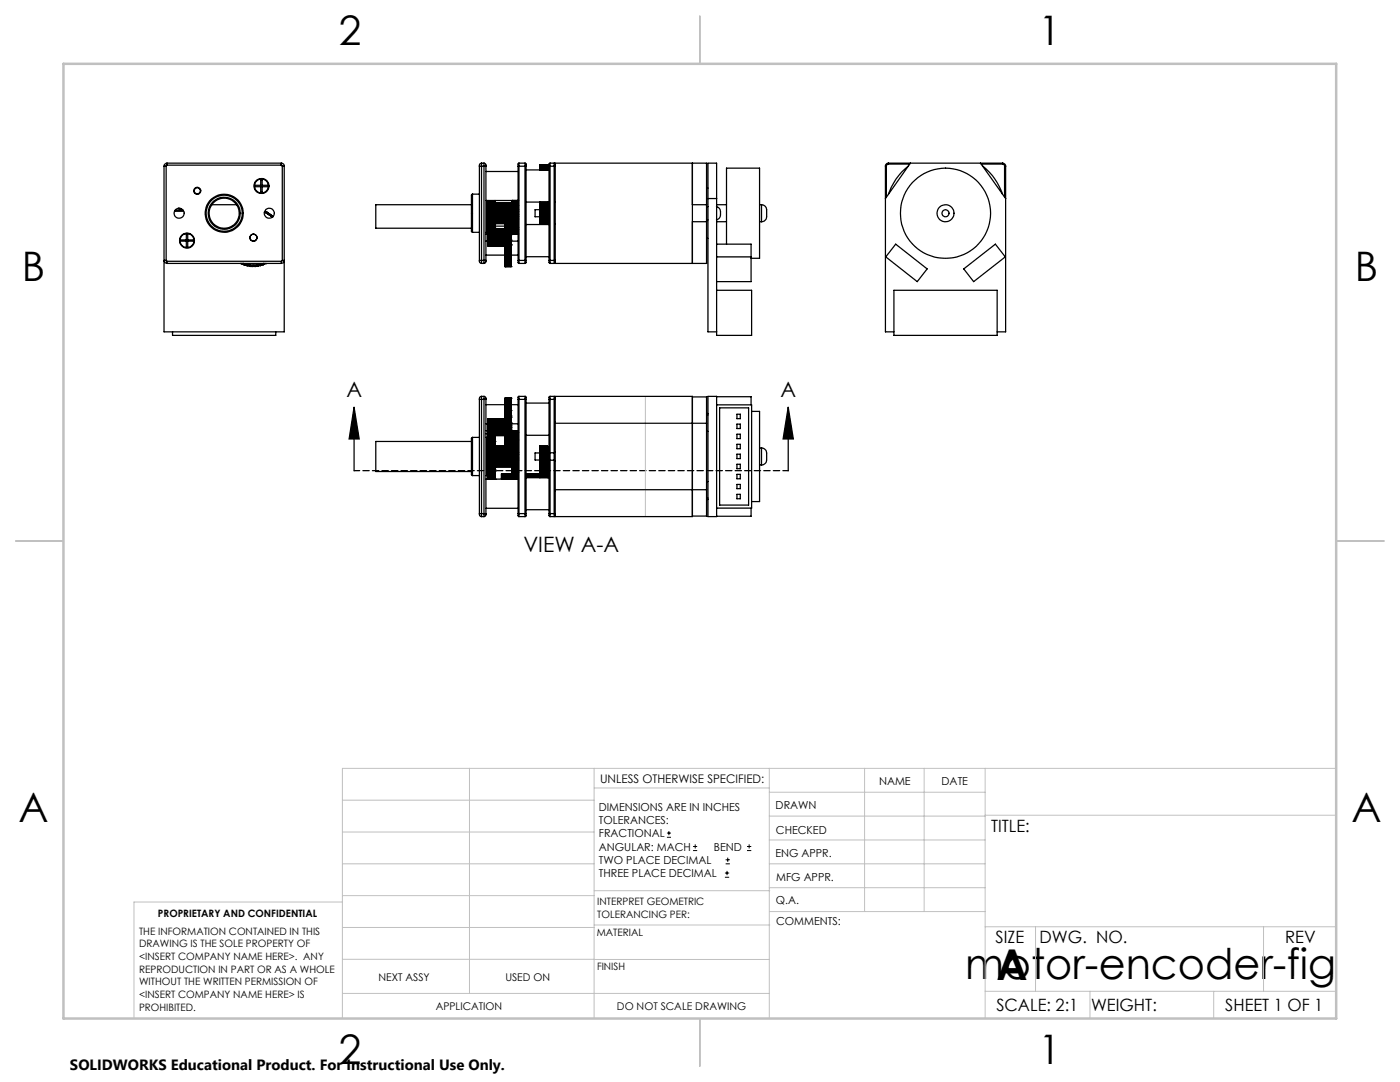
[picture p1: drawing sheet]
<svg xmlns="http://www.w3.org/2000/svg" width="279mm" height="216mm" viewBox="0 0 279 216" stroke-linecap="round" stroke-linejoin="round" font-family="sans-serif">
<g fill="none" stroke="#000" stroke-width=".2">
<path d="M133.1 167.1h.8M133.1 166.2h.8M133.5 165.8v.9M138.3 169.7h.8M138.3 168.9h.8M138.7 168.5v.8M144.7 175h.8M144.7 174.2h.8M144.8 172.4h.9M144.8 171.6h.9M145.1 173.8v.8M145.2 171.1v.9"/>
<path d="M149.1 169.7h.8M149.1 168.9h.8M149.5 168.5v.8"/>
</g>
<g fill="none" stroke="#000" stroke-width=".25">
<path d="M32.7 33.2h.5M32.7 33.2v33h24v-33M33.2 33.2v18.8M33.3 32.9l-.1 .3M33.3 32.6a.6 .6 0 0 0-.6 .6M33.3 32.6v.3M33.3 32.9h22.8M33.3 32.6h22.8M50.9 37h1.1v-1.1h.3v1.1h1.2v.3h-1.2v1h-.3v-1h-1.1zM56.1 32.9l.2 .3M56.1 32.6v.3M56.1 32.6a.55 .55 0 0 1 .6 .6"/>
<path d="M56.3 33.2h.4M56.3 33.2v18.8M94.3 38.7l-.2 .2v7.3l.2 .2M94.3 38.7v7.7M94.3 38.7h1.4M95.7 33.2h.4M95.7 33.2v18.8M96.1 32.6v.6M96.1 32.6l-.4 .1v.5M96.1 32.6h.5M96.1 33.2h.5M96.1 33.2v18.8"/>
<path d="M96.6 33.2h.4M96.6 32.6l.3 .1 .1 .5M96.6 32.6v.6M96.6 33.2v18.8M97 34.2h6.4M97 33.2v18.8M103.4 33.2h.2M103.4 33.2v18.8M103.6 32.6v.6M103.6 32.6l-.2 .1v.5M103.6 32.6h1.2M103.6 33.2h1.2"/>
<path d="M103.6 33.2v18.8M104.8 33.2h.2M104.8 32.6l.2 .1v.5M104.8 32.6v.6M104.8 33.2v18.8M105 33.9h4.6M105 33.2v18.8M107.7 33.9h.1M107.7 32.9h.1M107.7 32.9h1.6M107.7 33.5h1.6M107.7 32.9v1"/>
<path d="M107.7 33.7h1.6M107.7 33.4h1.6M107.7 33.2h1.6M107.7 33.1h1.6M107.7 33h1.6M109.3 33.9h.1M109.3 32.9h.1M109.3 32.9v1M109.6 33.2h.2M109.6 33.2v18.8M109.8 32.6v.6M109.8 32.6h-.2v.6"/>
<path d="M109.8 32.6h.8M109.8 33.2v18.8M109.8 33.2h.8M110.6 33.2h.2M110.6 32.6v.6M110.6 32.6l.2 .1M110.6 33.2v18.8M110.8 33.2v18.8M110.8 32.7v.5M110.8 32.7v-.1h30.2v8.3M141 37.5h.3M141.3 39.6h1.7"/>
<path d="M176.7 33.2h.2M176.7 33.2v33h1.7M176.9 33.2v6.1M177.3 32.7l-.2 .1-.2 .4M177.3 32.6v.1M177.3 32.6a.6 .6 0 0 0-.6 .6M177.3 32.6h22.8M177.3 32.7h4.2M181.3 33.1a11.9 11.9 0 0 0-4 5.6M181.7 32.6l-5 7M195.7 32.6l5 7M195.8 32.7h4.3"/>
<path d="M196.1 33.1a12.2 12.2 0 0 1 4 5.6M200.1 32.7l.3 .2 .1 .3M200.1 32.6a.6 .6 0 0 1 .6 .6M200.1 32.6v.1M200.5 33.2h.2M200.5 33.2v6.1M200.7 33.2v33h-1.7M33.2 52l.1 .1M33.2 52h-.4a.4 .4 0 0 0 .1 .4 .4 .4 0 0 0 .4 .2M33.3 52.1v.5M33.3 52.6h22.8M33.3 52.1h22.8"/>
<path d="M34.8 42.2h1.9M35 41.9h1.5M35.6 41.6h.2M35.9 41.6l-.1 .3 .3-.2 .1 .1-.1 .1M36 47.9h1.2v-1.1h.3v1.1h1.1v.2h-1.1v1.1h-.3v-1.1h-1.2zM36.3 41.9h.1M42.3 40.9a3 3 0 0 0 2.4 4.6 3 3 0 0 0 2.5-4.6M42.3 40.9a2.98 2.98 0 0 1 4.9 0M42.3 40.9h4.9M48 52.6h.1M48.3 52.6v.1l.1-.1M48.6 52.6v.2l.1-.2 .2 .1v.3l.1-.3h.2v.3l.1-.2h.2v.3l.2-.3 .1 .4 .2-.3 .1 .3 .1-.3h.1l.1 .3 .1-.3h.1l.1 .3 .1-.3h.1l.1 .3v-.3h.2l.1 .3 .1-.3 .1-.1 .1 .3 .1-.3 .2 .3 .1-.4 .2 .3v-.3l.2-.1 .1 .3 .1-.3"/>
<path d="M52.7 52.6l.1 .1v-.1M52.8 42.3l.2-.1v.2l.1 .1 .2-.2v.3l.3-.1-.1 .3h.1l.2-.2v.3l.3-.1-.1 .3 .1 .1 .2-.2-.1 .3h.3M53 52.6h.1M56.1 52.1v.5M56.3 52l-.2 .1M56.3 52h.3a.42 .42 0 0 1 0 .4 .42 .42 0 0 1-.5 .2M94.1 40.9h-19.1v4.6h19.1M94.3 46.4h1.4M95.7 52v.4l.4 .2M95.7 52h.4M96.1 52v.6M96.1 52.6h.5"/>
<path d="M96.1 52h.5M96.6 52v.6M96.6 52h.4M97 52l-.1 .4-.3 .2M97 46.7h6.4M97 40h6.4M97 50.9h6.4M97.2 40v6.4h-.2M97.2 45.5h1.6M97.4 48.6h4.6v.2M97.4 47.4h.1M97.4 47.3v.1"/>
<path d="M97.4 47.6v.1M97.4 47v.1M97.4 47.9v.1M97.4 45.6v1.2M97.4 48.8h.1M97.4 42.3h.1M97.4 42.8h.1M97.4 43.2h.1M97.4 41.5h.1M97.4 42.7v.1M97.4 42.3v.2M97.4 41.9v.2"/>
<path d="M97.4 43v.2M97.4 41.5v.2M97.4 43.4v.2M97.4 41.2v.1M97.4 43.8v.1M97.4 45.7h.1M97.4 40.8v.2M97.4 44.1v.2M97.4 40.5v.1M97.4 44.5v.1M97.4 40.1v.2M97.4 44.9v.1"/>
<path d="M97.4 45.5h.1M97.4 45.2v.1M97.4 45.5v.1M97.4 46.8h3.4M97.4 47.9h3.4M97.4 42.2h1.4M97.4 44.3h1.4M97.4 41.9h4.8M97.4 46.4h3.4M97.4 43.9h1.4M97.4 47.4h4.6M97.4 47.7l4.6 .1"/>
<path d="M97.4 47.7v.2h4.6M97.4 48h4.6M97.4 48.3h4.6M97.4 48.4h4.6M97.4 48.2h4.6M97.4 47.4v.2h4.6M97.4 48.8h4.6M97.4 45.8h4.6M97.4 46h4.6M97.4 48v1.1h4.6M97.4 45.6h1.4M97.4 45.4h1.4"/>
<path d="M97.4 45.2h1.4M97.4 45h1.4M97.4 44.7h1.4M97.4 44.8h1.4M97.4 44.6h1.4M97.4 44.1h1.4M97.4 43.4h1.4M97.4 43.6h1.4M97.4 43.2h1.4M97.4 42.9h1.4M97.4 42.8h1.4M97.4 42.5h1.4"/>
<path d="M97.4 47.5h3.4M97.4 40v.1M97.4 40.3v.2M97.4 40.6v.2M97.4 41v.2M97.4 41.3v.2M97.4 41.7v.2M97.4 42.1v.2M97.4 42.5v.2M97.4 42.8v.2h1.4v-.2M97.4 43.2v.2M97.4 43.6v.2"/>
<path d="M97.4 43.9v.2M97.4 44.3v.2M97.4 44.6v.3M97.4 45v.2M97.4 45.3v.2M97.4 46.8v.2M97.4 47.1v.2M97.4 47.2h3.4M97.4 47.1h3.4M97.4 46.9h3.4M97.4 47h3.4M97.4 46.6h3.4"/>
<path d="M97.4 41.8h1.4M97.4 46.2h3.4M97.4 41.7h1.4M97.4 42.7h1.4M97.4 42.1h1.4M97.4 42.3h1.4M97.4 43.3h1.4M97.4 43.7h1.4M97.4 43.8h1.4M97.4 41.3h1.4M97.4 41.4h1.4M97.4 41.5h1.4"/>
<path d="M97.4 41.9h1.4M97.4 44h1.4M97.4 41h1.4M97.4 41.1h1.4M97.4 44.5h1.4M97.4 40.6h1.4M97.4 40.8h1.4M97.4 41.2h1.4M97.4 40.3h1.4M97.4 40.4h1.4M97.4 40.5h1.4M97.4 40.1h1.4"/>
<path d="M97.4 45.3h1.4M98.8 42.3h.1M98.8 42.8h.1M98.8 43.2h.1M98.8 41.5h.1M98.8 42.7v.1M98.8 42.3v.2M98.8 41.9v.2M98.8 43v.2M98.8 41.5v.2M98.8 43.4v.2M98.8 41.2v.1"/>
<path d="M98.8 43.8v.1M98.8 40.8v.2M98.8 44.1v.2M98.8 40.5v.1M98.8 44.5v.1M98.8 40.1v.2M98.8 44.9v.1M98.8 45.5h.1M98.8 45.2v.1M98.8 45.7h.1M98.8 45.5v.1M98.8 43.3h.2"/>
<path d="M98.8 45.1h3.4M98.8 40v.1M98.8 40.3v.2M98.8 40.6v.2M98.8 41v.2M98.8 41.3v.2M98.8 41.7v.2M98.8 42.1v.2M98.8 42.5v.2M98.8 43.2v.2M98.8 43.6v.2M98.8 43.9v.2"/>
<path d="M98.8 44.3v.2M98.8 44.6v.3M98.8 45v.2M98.8 45.3v.2M98.8 45.6v.1M99 42.6h.1M99 42.4h.1M99 42.4v.2M99 42.2v.1M99 43v.1M99 43.4h.1M99 43.6v.1"/>
<path d="M99 44.3h.1M99 40.9h3.2M99 42h4.3v.2M99 42.2h3.2M99 43.4v1.2h4.3M99 44.1h3.2M99 44.3h3.2M99 43.6l4.3 .1M99 43.2h3.2M99 43.4h3.2M99 43h3.2M99 43.1h3.2"/>
<path d="M99 42.3h3.2M99 41.7h3.2M99 42.6h1.8M99 43h1.8M99 42.1h1.8M99 43.3h1.8M99 43.8h1.8M99 41.5h3.2M99 41.1h3.2M99 44.5h1.8M99 40.6h3.2M99 40.5h4.3"/>
<path d="M99 42v.2M99 42.3v.1M99 42.6v.2h1.8M99 42.9v.1M99 43.1v.3M99 42.9h1.8M99 42h1.8M99 41.8h1.8M99 43.5h1.8M99 41.4h3.2M99 44h1.8M99 44.2h1.8"/>
<path d="M99 40.7h3.2M100.8 47.9h.1M100.8 46.8h.1M100.8 48.9h.1M100.8 45.8h.1M100.8 47.3v.6M100.8 46.8v.2l1.2 .1v-.3M100.8 48v.2M100.8 46.6v.2M100.8 48.8h.1M100.8 46h.1M100.8 48.2v.4h1.2v-.1"/>
<path d="M100.8 46.3v.1M100.8 48.6v.2M100.8 46v.1M100.8 49v.2M100.8 45.5v.3M100.8 45h.1M100.8 49.2v.2M100.8 45.4v.1M100.8 49.5v.1M100.8 45.2h.1M100.8 49.8v.1M100.8 44.9v.1"/>
<path d="M100.8 50.1h.1M100.8 41.6v3.1M100.8 50.3v.1M100.8 44.4h1.2M100.8 50.6v.1M100.8 44.1v.1M100.8 42.6h.1M100.8 53.2h.1M100.8 41.6h.1M100.8 42.7h-1.8v.2M100.8 48.1h-3.8M100.8 49.2h1.2"/>
<path d="M100.8 52.1h1.2M100.8 45.5h1.2M100.8 47.4h1.2M100.8 46.3v-.2h1.2v.2M100.8 46.6v-.2h1.2v.2M100.8 44.7v.2M100.8 45v.2M100.8 45.2v.2M100.8 45.8v.2M100.8 47.9v.1M100.8 48.8v.1M100.8 49.4v.1"/>
<path d="M100.8 49.6v.2M100.8 49.9v.2M100.8 50.1v.2M100.8 50.4v2.8M100.8 47.3h1.2M100.8 47.6h1.2M100.8 47.7h1.2M100.8 48h1.2M100.8 46.7h1.2M100.8 46.8h1.2M100.8 46.5h1.2M100.8 46.2h1.2"/>
<path d="M100.8 48.2h1.2M100.8 46.3h1.2M100.8 45.6h1.2M100.8 49.4h1.2M100.8 49.5h1.2M100.8 45.3h1.2M100.8 45.4h1.2M100.8 45.2h1.2M100.8 49.8h1.2M100.8 49.7h1.2M100.8 45h1.2M100.8 49.6h1.2"/>
<path d="M100.8 50h1.2M100.8 50.1h1.2M100.8 44.7h1.2M100.8 44.8h1.2M100.8 49.9h1.2M100.8 50.2h1.2M100.8 50.3h1.2M100.8 44.6h1.2M100.8 50.4h1.2M100.8 50.6h1.2M100.8 44.3h1.2M100.8 50.7h1.2"/>
<path d="M100.8 44.1h1.2M100.8 50.9h1.2M100.8 51.1h1.2M100.8 43.8h1.2M100.8 51.2h1.2M100.8 51.3h1.2M100.8 43.6h1.2M100.8 51.4h1.2M100.8 51.6h1.2M100.8 51.8h1.2M100.8 52h1.2M100.8 43h1.2"/>
<path d="M100.8 42.8h1.2M100.8 42.6h1.2M100.8 52.2h1.2M100.8 52.3h1.2M100.8 52.5h1.2M100.8 52.6h1.2M100.8 52.7h1.2M100.8 42.1h1.2M100.8 52.9h1.2M100.8 53h1.2M100.8 53.1h1.2M100.8 41.8h1.2"/>
<path d="M100.8 53.2h1.2M102 47.9h.1M102 46.8h.1M102 48.9h.1M102 45.8h.1M102 47.4v.2M102 47.2v-.2h-1.2v.3M102 47.2v.1M102 47.7v.2M102 48v.2M102 46.6v.2M102 48.8h.1"/>
<path d="M102 46h.1M102 48.3v.2M102 46.3v.1l-4.6 .1M102 46v.1h-4.6M102 48.9v.2M102 45.7v.1M102 45h.1M102 49.2v.2M102 45.4v.1M102 49.5v.1M102 45.2h.1M102 49.8v.1"/>
<path d="M102 44.9v.1M102 50.1h.1M102 41.6v3.1M102 50.3v.1M102 50.6v.1M102 44.1v.1M102 42.6h.1M102 53.2h.1M102 41.6h.1M102 48.1h1.4M102 44.7v.2M102 45v.2"/>
<path d="M102 45.2v.2M102 45.5v.2M102 45.8v.2M102 47.3v.1M102 47.6v.2M102 47.9v.1M102 48.2v.2M102 48.8v.1M102 49.1v.1M102 49.4v.1M102 49.6v.2M102 49.9v.2"/>
<path d="M102 50.1v.2M102 50.4v2.8M102 47.1l-4.6 .1M102 48.5h-4.6M102 48.9l-4.6 .1M102 45.7h-4.6M102 42.6h.2M102 43h1.3M102 43.3h.2M102 43.8h.2M102 44.5h1.3M102 42.7h.2"/>
<path d="M102 42.8h.2M102 42.9h.2M102 42h.2M102 41.8h.2M102 43.5h.2M102 44h.2M102 44.2h.2M102.2 42.8h.1M102.2 42.2h.1M102.2 43.3h.1M102.2 41.8h.1M102.2 42.6v.2"/>
<path d="M102.2 42.2v.2h-3.2M102.2 42.8v.5M102.2 41.8v.4M102.2 43.7h.1M102.2 43.5v.2M102.2 41.2v.6M102.2 43.9v.2M102.2 41h.1M102.2 41v.2M102.2 44.2v.3M102.2 40.6v.1M102.2 40h.1"/>
<path d="M102.2 44.7v.1M102.2 40.2v.2M102.2 45.4h.1M102.2 45v.2M102.2 45.4v.1M102.2 45.8h.1M102.2 45.8v.1M102.2 46.1v.1M102.2 46.4v.1M102.2 46.7h.1M102.2 40.5h-3.2v1.5M102.2 44.2h1.1"/>
<path d="M102.2 45.5h1.1M102.2 43.3h1.1M102.2 46.5h1.1M102.2 46.4h1.1M102.2 46.2h1.1M102.2 45.9h1.1M102.2 45.3h1.1M102.2 45.2h1.1M102.2 45h1.1M102.2 44.8h1.1M102.2 44.1h1.1M102.2 43.8h1.1"/>
<path d="M102.2 43h1.1M102.2 42.8h1.1M102.2 42.6h1.1M102.2 41.8h1.1M102.2 41h1.1M102.2 40.7h1.1M102.2 41.2h1.1M102.2 40.8h1.1M102.2 40.4h1.1M102.2 42.5h1.1M102.2 40v.2M102.2 40.4v.2"/>
<path d="M102.2 40.7v.3M102.2 42.6v-.2h1.1v.2M102.2 43.3v.2M102.2 43.7v.2M102.2 44.1v.2M102.2 44.5v.2M102.2 44.8v.2M102.2 45.2v.2M102.2 45.5v.3M102.2 45.9v.2M102.2 46.2v.2M102.2 46.5v.2"/>
<path d="M102.2 42.2h1.1M102.2 43.5h1.1M102.2 44.7h1.1M102.2 44.5h1.1M102.2 40.6h1.1M102.2 40.2h1.1M102.2 45.4h1.1M102.2 45.8h1.1M102.2 45.6h1.1M102.2 46.1h1.1M102.2 46.7h1.1M103.3 42.8h.1"/>
<path d="M103.3 42.2h.1M103.3 43.3h.1M103.3 41.8h.1M103.3 42.6v.2M103.3 42.2v.2M103.3 43v.3M103.3 41.8v.2M103.3 43.7h.1M103.3 43.5v.2M103.3 41.4v.2M103.3 43.9v.2M103.3 41h.1"/>
<path d="M103.3 41v.2M103.3 44.2v.3M103.3 40.6v.2M103.3 40h.1M103.3 44.7v.1M103.3 40.2v.2M103.3 45.4h.1M103.3 45v.2M103.3 45.4v.1M103.3 45.8h.1M103.3 45.8v.1M103.3 46.1v.1"/>
<path d="M103.3 46.4v.1M103.3 46.7h.1M103.3 41.6h-4.3l4.3 .1M103.3 45.1h.1M103.3 41.2l-4.3 .1M103.3 43.7v.2h-4.3M103.3 43.4h-4.3M103.3 42.1h-1.3M103.3 41.3l-4.3 .1M103.3 40v.2M103.3 40.4v.2M103.3 40.7v.3"/>
<path d="M103.3 41.2v.2M103.3 41.6v.2M103.3 42.8v.2M103.3 43.3v.2M103.3 44.1v.2M103.3 44.5v.2M103.3 44.8v.2M103.3 45.2v.2M103.3 45.5v.3M103.3 45.9v.2M103.3 46.2v.2M103.3 46.5v.2"/>
<path d="M103.4 52v.4l.2 .2M103.4 52h.2M103.6 52v.6M103.6 52.6h1.2M103.6 52h1.2M104.8 52h.2M104.8 52v.6M105 52v.4l-.2 .2M105 40.3h4.6M105 44.8h4.6M105 51.2h4.6M107.7 40.3v.1"/>
<path d="M107.7 42.6h.1M107.7 42.4h.1M107.7 42.4v.2M107.7 42.9v-.2h1.6v.2M107.7 42.2v.1M107.7 43v.1M107.7 40.4v1.6M107.7 43.4h.1M107.7 41.6l1.6 .1zM107.7 43.6v.1M107.7 44.3h.1M107.7 40.9h1.6"/>
<path d="M107.7 42h1.6M107.7 42.2h1.6M107.7 41.3h1.6M107.7 43.9h1.6M107.7 43.4v1.2h1.6v-1.2M107.7 44.1h1.6M107.7 44.3h1.6M107.7 43.6h1.6M107.7 43.4h1.6M107.7 43.2h1.6M107.7 43h1.6M107.7 43.1h1.6"/>
<path d="M107.7 42.4h1.6M107.7 42.3h1.6M107.7 41.7h1.6M107.7 42.6h1.6M107.7 42.1h1.6M107.7 43.3h1.6M107.7 43.8h1.6M107.7 41.4h1.6M107.7 41.5h1.6M107.7 41.1h1.6M107.7 44.5h1.6M107.7 40.6h1.6"/>
<path d="M107.7 40.4h1.6M107.7 40.5h1.6M107.7 42.6v.2h1.6v-.2M107.7 42.9h1.6M107.7 41.8h1.6M107.7 43.5h1.6M107.7 44h1.6M107.7 44.2h1.6M107.7 40.7h1.6M107.7 42v.2M107.7 42.3v.1M107.7 42.9v.1"/>
<path d="M107.7 43.1v.3M109.3 40.3v.1M109.3 42.6h.1M109.3 42.4h.1M109.3 42.4v.2M109.3 42.2v.1M109.3 43v.1M109.3 40.4v1.6M109.3 43.4h.1M109.3 43.6v.1M109.3 44.3h.1M109.3 43.3h.3"/>
<path d="M109.3 42v.2M109.3 42.3v.1M109.3 42.9v.1M109.3 43.1v.3M109.6 41.8h-2.8v1.5h.9M109.6 52h.2M109.6 52v.5l.2 .1M109.8 52v.6M109.8 52.6h.8M109.8 52h.8M110.6 52v.6M110.6 52h.2"/>
<path d="M110.8 52v.4M110.8 52.4l-.2 .2M141 40.9h-2.8v-8.3v20v-8.4h2.8M141 44.2v8.4h-30.2v-.2M141 47.6h.3M141 41.2h.3M141 43.9h.3M141 40.9v3.3M143 41.2l.5 .3 .3 .7-.1 1.1-.2 .3-.5 .3M143 57.9h7v9h-7v-34.3h-1.7v33.6h1.7M143 40.9h2M143 44.2h2"/>
<path d="M143 51.3h6.9M143 48.7h6.9v7.5h-6.9M145 48.7v-15.2h6.6v18h-1.7M151.6 40.9h.4M151.6 44.2h.4M152 40.9a1.38 1.38 0 0 1 1 1.8v.2a1.08 1.08 0 0 1-1 1.3M152 40.9v3.3M178.4 57.9h20.6v9h-20.6zM178.8 48.7l6.2 5-1.9 2.5-6.3-4.9zM192.3 53.7l6.3-5 2 2.6-6.3 4.9zM34.4 66.2v.7h20.6v-.7M95.7 79.7h.4"/>
<path d="M95.7 79.7v22.8M96.1 79.1v.6M96.1 79.1l-.4 .2v.4M96.1 79.7v22.8M96.1 79.1h.5M96.1 79.7h.5M96.6 79.1v.6M96.6 79.7h.4M96.6 79.1l.3 .1 .1 .5M96.6 79.7v22.8M97 79.7v22.8M100.8 79.5h.1"/>
<path d="M100.8 80h1.2M100.8 79.8h1.2M100.8 79.7h1.2M100.8 79.6h1.2M100.8 79.5h1.2M102 79.5h.1M103.4 79.7h.2M103.4 79.7v22.8M103.6 79.1l-.2 .1v.5M103.6 79.1v.6M103.6 79.7v22.8M103.6 79.1h1.2"/>
<path d="M103.6 79.7h1.2M104.8 79.7h.2M104.8 79.1v.6M104.8 79.1l.2 .1v.5M104.8 79.7v22.8M105 79.7v22.8M109.6 79.7h.2M109.6 79.7v10.5M109.8 79.1v.6M109.8 79.1l-.2 .1v.5M109.8 79.7v10.6M109.8 79.1h.8"/>
<path d="M109.8 79.7h.8M110.6 79.1v.6M110.6 79.7h.2M110.6 79.1l.2 .2M110.6 79.7v10.6M110.8 79.3v-.2h27.4v5.4M110.8 79.3v.4M110.8 79.7v22.8M141.3 79.1h1.7v24h-1.7zM143 79.2h6.9v1.6M70.7 81.2l1 6.4h-2zM70.7 81.2v12.7"/>
<path d="M94.1 88.1h-19.1v6h19.1M94.3 87.3l-.2 .2v7.2l.2 .2M94.3 87.3v7.6M94.3 94.9h1.4M94.3 87.3h1.4M97 87.3h.2v7.6h-.2M97 85.9h.4M97 84.6h3.8M97 95.6h6.4M97 80.8h6.4M97 86.5h5.2M97.2 88.1h1.6"/>
<path d="M97.2 94.1h1.6M97.4 86l4.6 .1v.2M97.4 85.5h.1M97.4 85v.2M97.4 85.3v.2M97.4 84.7v.1M97.4 85.7v.1M97.4 84.5v.2M97.4 86h.1M97.4 90.8h.1M97.4 91.4h.1M97.4 92.1h.1"/>
<path d="M97.4 91.2v.2M97.4 90.8v.2M97.4 90.5v.1M97.4 91.5v.2M97.4 90.1v.1M97.4 91.9v.2M97.4 89.7v.2M97.4 92.3v.2M97.4 89.4v.1M97.4 92.7v.1M97.4 93.7h.1M97.4 89v.1"/>
<path d="M97.4 93v.2M97.4 88.7v.1M97.4 93.4v.1M97.4 94.1h.1M97.4 88.1h.1M97.4 88.3v.1M97.4 93.7v.1M97.4 88v.1M97.4 94.1v.1M97.4 87.7v.1M97.4 94.4v.1M97.4 87.4v.1"/>
<path d="M97.4 94.7l1.4 .1zM97.4 95.6h.1M97.4 84.8v.2M97.4 85.2v.1M97.4 85.5v.2M97.4 85.8v.2M97.4 86v1.4M97.4 87.5v.2M97.4 87.8v.2M97.4 88.1v.2M97.4 88.4v.3M97.4 88.8v.2"/>
<path d="M97.4 89.1v.3M97.4 89.5v.2M97.4 89.9v.2M97.4 90.2v.3M97.4 90.6v.2M97.4 91v.2M97.4 91.4v.1M97.4 91.7v.2h1.4v-.2M97.4 92.1v.2M97.4 92.5v.2M97.4 92.8v.2M97.4 93.2v.2"/>
<path d="M97.4 93.5v.2M97.4 93.8v.3M97.4 94.2v.2M97.4 94.5v1.1M97.4 92.8h1.4M97.4 90.4h4.8M97.4 95.3h1.4M97.4 84.5h4.6M97.4 89.5h1.4M97.4 88.7h1.4M97.4 85.5h4.6M97.4 93.5h1.4"/>
<path d="M97.4 92.6h1.4M97.4 90.6h1.4M97.4 85.2h4.6M97.4 85.8h4.6M97.4 85.7h4.6M97.4 86h4.6M97.4 86.4h4.6M97.4 86.6h4.6M97.4 83.6h4.6M97.4 87h1.4M97.4 87.1h1.4M97.4 83.7h4.6"/>
<path d="M97.4 87.4h1.4M97.4 87.7h1.4M97.4 87.6h1.4M97.4 87.9h1.4M97.4 88.3h1.4M97.4 88.4h1.4M97.4 88.9h1.4M97.4 89.1h1.4M97.4 89.2h1.4M97.4 89.3h1.4M97.4 89.9h1.4M97.4 90.2h1.4"/>
<path d="M97.4 85.3h3.4M97.4 84.8h3.4M97.4 85h3.4M97.4 85.6h3.4M97.4 84.7h3.4M97.4 84.4h3.4M97.4 86.1h3.4M97.4 91h1.4M97.4 91.1h1.4M97.4 91.2h1.4M97.4 91.5h1.4M97.4 91.4h1.4"/>
<path d="M97.4 90.7h1.4M97.4 90.8h1.4M97.4 91.8h1.4M97.4 91.9h1.4M97.4 90.3h1.4M97.4 92.3h1.4M97.4 92.1h1.4M97.4 90h1.4M97.4 90.5h1.4M97.4 91.7h1.4M97.4 92.5h1.4M97.4 89.7h1.4"/>
<path d="M97.4 84h3.4M97.4 90.1h1.4M97.4 93h1.4M97.4 92.9h1.4M97.4 89.4h1.4M97.4 93.4h1.4M97.4 93.2h1.4M97.4 88.8h1.4M97.4 83.9h3.4M97.4 89h1.4M97.4 86.7h3.4M97.4 93.7h1.4"/>
<path d="M97.4 93.6h1.4M97.4 88.6h1.4M97.4 93.9h1.4M97.4 93.8h1.4M97.4 86.9h3.4M97.4 94.3h1.4M97.4 94.4h1.4M97.4 87.8h1.4M97.4 88h1.4M97.4 94.2h1.4M97.4 94.6h1.4M97.4 87.5h1.4"/>
<path d="M97.4 94.5h1.4M97.4 94.9h1.4M97.4 95h1.4M97.4 87.3h1.4M97.4 95.1h1.4M97.4 95.4h1.4M98.8 90.8h.1M98.8 91.4h.1M98.8 92.1h.1M98.8 91.2v.2M98.8 90.8v.2M98.8 90.5v.1"/>
<path d="M98.8 91.5v.2M98.8 90.1v.1M98.8 91.9v.2M98.8 89.7v.2M98.8 92.3v.2M98.8 89.4v.1M98.8 92.7v.1M98.8 93.7h.1M98.8 89v.1M98.8 93v.2M98.8 88.7v.1M98.8 93.4v.1"/>
<path d="M98.8 94.1h.1M98.8 88.1h.1M98.8 88.3v.1M98.8 93.7v.1M98.8 88v.1M98.8 94.1v.1M98.8 87.7v.1M98.8 94.4v.1M98.8 87.4v.1M98.8 95.6h.1M98.8 86.9v.5M98.8 87.5v.2"/>
<path d="M98.8 87.8v.2M98.8 88.1v.2M98.8 88.4v.3M98.8 88.8v.2M98.8 89.1v.3M98.8 89.5v.2M98.8 89.9v.2M98.8 90.2v.3M98.8 90.6v.2M98.8 91v.2M98.8 91.4v.1M98.8 92.1v.2"/>
<path d="M98.8 92.5v.2M98.8 92.8v.2M98.8 93.2v.2M98.8 93.5v.2M98.8 93.8v.3M98.8 94.2v.2M98.8 94.5v1.1M98.8 91.8h.2M99 91.1h.1M99 91.2h.1M99 91.1v.1M99 90.8v.1"/>
<path d="M99 91.3v.2M99 90.5v.1M99 91.7v.1M99 90.2v.1M99 89.3h.1M99 90.3v.2M99 90.6v.2M99 91.2v.2M99 91.5v.2M99 91.8v1.4h4.3M99 92.8h4.3M99 91.5h3.2"/>
<path d="M99 90.6h1.8M99 89.1h3.2M99 89.3h4.3M99 89.7h4.3M99 89.9h4.3M99 90h3.2M99 90.3h3.2M99 90.7h4.3M99 91.2h3.2M99 91.5h4.3M99 91.4h4.3M99 91.8h3.2"/>
<path d="M99 90.3h1.8M99 92.3h3.2M99 92.1h3.2M99 90h1.8M99 92.5h3.2M99 89.5h1.8M99 89.6h1.8M99 90.9h1.8M99 91.1h4.3M99 90.5h1.8M99 90.1h1.8M99 92.4h4.3"/>
<path d="M99 89h1.8M99 91.3h3.2M99 91.7h3.2M99 90.2h1.8M99 92.6h3.2M99 92.7h3.2M99 92.9h3.2M100.1 95.6h.1M100.1 95.2v.1M100.1 94.6h.1M100.1 95.3h3.3M100.1 94.9h2.1"/>
<path d="M100.1 95.6h3.3M100.1 94.6h3.3M100.1 94.7h3.3M100.1 94.8h3.3M100.1 95.1h2.1M100.1 95h3.3M100.1 95.2h3.3M100.1 94.6v.6M100.1 95.3v.3M100.1 95.5h2.1M100.8 85.2h.1M100.8 85.4h.1"/>
<path d="M100.8 84.9h.1M100.8 85.7h.1M100.8 84.6h.1M100.8 84.3h.1M100.8 86.3h.1M100.8 85.2v.2M100.8 84.9v.2M100.8 85.4v.3M100.8 84.6v.2M100.8 85.7v.2M100.8 84.3v.3M100.8 86.1v.2"/>
<path d="M100.8 83.3h.1M100.8 84v.1h-3.4M100.8 86.3v.4M100.8 83.5v.3M100.8 83h.1M100.8 86.7v.1M100.8 87.6h.1M100.8 87v.1M100.8 83.2v.1M100.8 87.3v.1M100.8 82.9v.1M100.8 82.7h.1"/>
<path d="M100.8 87.8v.1M100.8 82.4h.1M100.8 88.1v.1M100.8 82.1v.1M100.8 88.4h1.2zM100.8 81.9h.1M100.8 91h.1M100.8 82.1v-2.7h1.2v2.7M100.8 82.2v.2M100.8 82.4v.3M100.8 82.7v.2M100.8 83v.2"/>
<path d="M100.8 83.3v.2M100.8 84.8v.1M100.8 85.1v.1M100.8 86.8v.2M100.8 87.1v.2M100.8 87.4v.2M100.8 87.6v.2M100.8 87.9v.2M100.8 88.2v2.8M100.8 89h-1.8v1.2M100.8 89.4h1.2M100.8 82.1h1.2"/>
<path d="M100.8 85.9h2.6M100.8 88.1h1.2M100.8 87.2h1.2M100.8 86.9h1.2M100.8 80.8h1.2M100.8 81.4h1.2M100.8 86.7h1.2M100.8 89.5h1.2M100.8 88.7h1.2M100.8 82.7h1.2M100.8 84.6h1.2M100.8 85.1h1.2"/>
<path d="M100.8 85.4h1.2M100.8 84.8h1.2M100.8 84.9h1.2M100.8 85.8h1.2M100.8 84.3h1.2M100.8 86.4h1.2M100.8 84h1.2M100.8 83.7h1.2M100.8 87h1.2M100.8 83.3h1.2M100.8 83.4h1.2M100.8 87.1h1.2"/>
<path d="M100.8 86.8h1.2M100.8 83h1.2M100.8 83.1h1.2M100.8 83.5h1.2M100.8 87.4h1.2M100.8 87.6h1.2M100.8 82.9h1.2M100.8 87.7h1.2M100.8 87.8h1.2M100.8 82.6h1.2M100.8 82.4h1.2M100.8 88h1.2"/>
<path d="M100.8 87.9h1.2M100.8 82.2h1.2M100.8 82.3h1.2M100.8 88.2h1.2M100.8 81.9h1.2M100.8 88.5h1.2M100.8 88.6h1.2M100.8 81.7h1.2M100.8 81.8h1.2M100.8 88.9h1.2M100.8 81.6h1.2M100.8 89h1.2"/>
<path d="M100.8 89.1h1.2M100.8 81.2h1.2M100.8 81.1h1.2M100.8 81h1.2M100.8 89.6h1.2M100.8 80.6h1.2M100.8 80.4h1.2M100.8 90.1h1.2M100.8 80.3h1.2M100.8 80.1h1.2M100.8 90.6h1.2M100.8 90.7h1.2"/>
<path d="M100.8 91h1.2M100.8 90.9h1.2M102 85.2h.1M102 85.4h.1M102 84.9h.1M102 85.7h.1M102 84.6h.1M102 84.3h.1M102 86.3h.1M102 85.2v.2M102 84.9v.2M102 85.5v.2"/>
<path d="M102 84.6v.2M102 85.8v.3h-1.2v-.2M102 84.3v.2M102 83.3h.1M102 84v.2M102 86.4v.3M102 83.7v.2M102 83h.1M102 86.7v.1M102 87.6h.1M102 83.5v.1M102 87v.1"/>
<path d="M102 83.2v.1M102 87.3v.1M102 82.9v.1M102 82.7h.1M102 87.8v.1M102 82.4h.1M102 88.1v.1M102 82.1v.1M102 81.9h.1M102 91h.1M102 82.2v.2M102 82.4v.3"/>
<path d="M102 82.7v.2M102 83v.2M102 83.3v.2M102 83.6v.1M102 83.9v.1M102 84.2v.1M102 84.5v.1M102 84.8v.1M102 85.1v.1M102 85.4v.1M102 85.7v.1M102 86.3v.1"/>
<path d="M102 86.8v.2M102 87.1v.2M102 87.4v.2M102 87.6v.2M102 87.9v.2M102 88.2v2.8M102 83.9h-1.2v.1M102 84.2h-1.2v.1M102 83.6h-4.6v.9M102 84.6h1.4M102 90.6h1.3M102 84.2h-4.6"/>
<path d="M102 86.3h-4.6M102 90.3h1.3M102 90h.2M102 89.5h1.3M102 89.6h.2M102 89h.2M102 90.9h1.3M102 90.5h1.3M102 89l1.3 .1M102 90.2h.2M102.2 91.4h.1M102.2 90.7h.1"/>
<path d="M102.2 91.8h.1M102.2 90.3h.1M102.2 91.2v.2M102.2 90.7v.5M102.2 91.4v.4M102.2 90.3v.4M102.2 89.7v.4M102.2 92.4v.2M102.2 89.3v.4M102.2 92.6v.4M102.2 89.1v.2M102.2 93.2v.2"/>
<path d="M102.2 88.7v.2M102.2 93.9h.1M102.2 93.6v.1M102.2 88.4v.1M102.2 93.9v.2M102.2 94.3h.1M102.2 88v.2M102.2 87.8h.1M102.2 94.3v.1M102.2 87.7v.1M102.2 94.4v1.2M102.2 87.4v.1"/>
<path d="M102.2 87.1v.1M102.2 95.2h1.1M102.2 86.9h.1M102.2 86.3h.1M102.2 85.9v1.2M102.2 87.2v.2M102.2 87.5v.2M102.2 87.8v.2M102.2 88.2v.2M102.2 88.5v.2M102.2 88.9v.2M102.2 90.3v-.2h1.1v.2"/>
<path d="M102.2 91.8v.2M102.2 93v.2M102.2 93.4v.2M102.2 93.7v.2M102.2 94.1v.2M102.2 90.9h-3.2v.2M102.2 94.1h1.1M102.2 91.8h1.1M102.2 87.5h1.1M102.2 86.7h1.1M102.2 92.6h1.1M102.2 86h1.1"/>
<path d="M102.2 86.1h1.1M102.2 86.3h1.1M102.2 86.4h1.1M102.2 87.1h1.1M102.2 86.8h1.1M102.2 87.4h1.1M102.2 87.3h1.1M102.2 87.7h1.1M102.2 87.8h1.1M102.2 88h1.1M102.2 88.2h1.1M102.2 88.3h1.1"/>
<path d="M102.2 88.7h1.1M102.2 88.9h1.1M102.2 89.1h1.1M102.2 93h1.1M102.2 89.7h1.1M102.2 89.4h1.1M102.2 93.4h1.1M102.2 93.7h1.1M102.2 93.6h1.1M102.2 88.5h1.1M102.2 86.9h1.1M102.2 91.2h1.1"/>
<path d="M102.2 94.4h1.1M102.2 91.9h1.1M102.2 92.4h1.1M102.2 92.7h1.1M102.2 94.5h1.1M102.2 93.2h1.1M102.2 95h1.1M102.2 93.9h1.1M102.2 95.5h1.1M102.2 94.3h1.1M102.2 87.2h1.1M102.2 86.5h1.1"/>
<path d="M102.2 86.6h1.1M103.3 91.4h.1M103.3 90.7h.1M103.3 91.8h.1M103.3 90.3h.1M103.3 91.2v.2M103.3 90.7v.2M103.3 91.6v.2M103.3 90.3v.2M103.3 92v.2M103.3 91.8v.2l-4.3-.1 3.2 .1v.4M103.3 89.9v.2h-1.3"/>
<path d="M103.3 92.4v.2M103.3 89.5v.2M103.3 92.8v.2M103.3 89.1v.2M103.3 93.2v.2M103.3 88.7v.2M103.3 93.9h.1M103.3 93.6v.1M103.3 88.4v.1M103.3 93.9v.2M103.3 94.3h.1M103.3 88v.2"/>
<path d="M103.3 87.8h.1M103.3 94.3v.1M103.3 87.7v.1M103.3 94.4v1.2M103.3 87.4v.1M103.3 87.1v.1M103.3 86.9h.1M103.3 86.3h.1M103.3 85.9v1.2M103.3 87.2v.2M103.3 87.5v.2M103.3 87.8v.2"/>
<path d="M103.3 88.2v.2M103.3 88.5v.2M103.3 88.9v.2M103.3 89.3v.2M103.3 89.7v.2M103.3 90.5v.2M103.3 90.9v.3M103.3 91.4v.2M103.3 92.2v.2M103.3 92.6v.2M103.3 93v.2M103.3 93.4v.2"/>
<path d="M103.3 93.7v.2M103.3 94.1v.2M103.3 94.9h.1M103.3 86.5h.1M103.3 93l-4.3 .1M103.3 91.6h-4.3M103.3 92.2h-4.3M103.3 95.1h.1M103.3 95.5h.1M105 95.3h4.6M105 94.9h2.7M105 80.4h4.6"/>
<path d="M105 86.9h4.6M105 94.6h2.7M105 94.8h2.7M105 95.1h4.3M105 95h4.3M105 95h2.7M107.7 94.5h.1M107.7 95v.3M107.7 94.5v.3M107.7 94.4v.1M107.7 94.2h.1M107.7 93.9h1.6z"/>
<path d="M107.7 91.1h.1M107.7 91.2h.1M107.7 91.1v.1M107.7 90.8v.1M107.7 91.3v.2M107.7 90.5v.1M107.7 91.7v.1M107.7 90.2v.1M107.7 91.9l1.6 .1zM107.7 89.3h.1M107.7 90.2v-1.2h1.6v1.2M107.7 90.3v.2"/>
<path d="M107.7 90.6v.2M107.7 91.1v-.2h1.6v.2M107.7 91.2v.2M107.7 91.5v.2M107.7 91.8v2.4M107.7 94.2v.2M107.7 94.8v.2M107.7 92.8h1.6M107.7 94.1h1.6M107.7 91.5h1.6M107.7 90.6h1.6M107.7 89.1h1.6"/>
<path d="M107.7 89.3h1.6M107.7 89.7h1.6M107.7 89.9h1.6M107.7 90h1.6M107.7 90.3h1.6M107.7 90.7h1.6M107.7 91.2h1.6M107.7 91.4h1.6M107.7 91.8h1.6M107.7 92.3h1.6M107.7 92.1h1.6M107.7 92.5h1.6"/>
<path d="M107.7 89.5h1.6M107.7 89.6h1.6M107.7 93.1h1.6M107.7 93.4h1.6M107.7 93.6h1.6M107.7 93.8h1.6M107.7 90.9h1.6M107.7 91.1h1.6M107.7 91.6h1.6M107.7 94.2h1.6M107.7 90.5h1.6M107.7 90.1h1.6"/>
<path d="M107.7 92.4h1.6M107.7 92.2h1.6M107.7 89h1.6M107.7 94.8h1.6M107.7 95h1.6M107.7 91.3h1.6M107.7 91.7h1.6M107.7 90.2h1.6M107.7 92.6h1.6M107.7 92.7h1.6M107.7 92.9h1.6M107.7 95.3h1.6"/>
<path d="M107.7 94.5h1.6M107.7 94.4h1.6M107.7 93.3h1.6M109.3 94.5h.1M109.3 95v.1M109.3 94.7v.1M109.3 94.4v.1M109.3 94.2h.1M109.3 93.6l-1.6 .1M109.3 91.1h.1M109.3 91.2h.1M109.3 91.1v.1"/>
<path d="M109.3 90.8v.1M109.3 91.3v.2M109.3 90.5v.1M109.3 91.7v.1M109.3 90.2v.1M109.3 89.3h.1M109.3 90.3v.2M109.3 90.6v.2M109.3 91.2v.2M109.3 91.5v.2M109.3 91.8v2.4M109.3 94.2v.2"/>
<path d="M109.3 94.5v.2M109.3 94.8v.2M109.3 95.1v.2M109.3 91.8h.3M109.3 94.7h-4.3M109.3 95.2h-4.3M109.6 90.4h-2.8v1.4h.9M109.6 90.2l.2 .1M109.6 90.2v1.8M109.6 92v10.5M109.8 91.8l-.2 .2M109.8 90.3v1.5"/>
<path d="M109.8 91.8v10.7M109.8 91.8h.8M109.8 90.3h.8M110.6 91.8l.2 .2M110.6 90.3v1.5M110.6 91.8v10.7M110.8 90.2l-.2 .1M110.8 97.7h30.2M110.8 84.5h30.2M138.2 97.7v5.4h-27.4v-.2M138.2 97.7v5.3h2.8v-5.3M138.2 84.5v-5.3h2.8v5.3"/>
<path d="M138.2 84.5v13.2M141 84.5v13.2M141 96.1h.3M141 86.1h.3M141 82.5h.3M141 82.8h.3M141 99.4h.3M141 99.7h.3M143 80.8h7v20.6h-7M143.6 81.4h5.8v19.4h-5.8zM147.1 82.7h.6v.8h-.6zM147.1 84.6h.6v.9h-.6z"/>
<path d="M147.1 86.6h.6v.9h-.6zM147.1 88.7h.6v.8h-.6zM147.1 90.6h.6v.9h-.6zM147.1 92.6h.6v.9h-.6zM147.1 94.7h.6v.8h-.6zM147.1 96.7h.6v.8h-.6zM147.1 98.6h.6v.9h-.6zM150 82.1h1.6v18h-1.6M151.6 92.8h.4M151.6 89.4h.4M152 89.4a1.16 1.16 0 0 1 1 1.5v.6a1.04 1.04 0 0 1-1 1.3M152 89.4v3.4"/>
<path d="M157.3 81.2l1 6.4h-2zM157.3 81.2v12.7M95.7 102.5h.4M95.7 102.5v.4l.4 .2M96.1 102.5v.6M96.1 103.1h.5M96.1 102.5h.5M96.6 102.5h.4M96.6 102.5v.6M97 102.5l-.1 .5-.3 .1M97 101.4h6.4M103.4 102.5v.5l.2 .1"/>
<path d="M103.4 102.5h.2M103.6 102.5v.6M103.6 103.1h1.2M103.6 102.5h1.2M104.8 102.5v.6M104.8 102.5h.2M105 102.5v.5l-.2 .1M105 101.7h4.6M109.6 102.5v.5l.2 .1M109.6 102.5h.2M109.8 102.5v.6M109.8 103.1h.8"/>
<path d="M109.8 102.5h.8M110.6 102.5v.6M110.6 102.5h.2M110.8 102.5v.4M110.8 102.9l-.2 .2M149.9 101.4v1.6h-6.9"/>
<circle cx="39.4" cy="38.1" r=".6"/>
<circle cx="39.4" cy="38.1" r=".7"/>
<circle cx="52.2" cy="37.1" r="1.5"/>
<circle cx="52.2" cy="37.1" r="1.4"/>
<circle cx="35.8" cy="42.6" r="1"/>
<circle cx="37.3" cy="48" r="1.4"/>
<circle cx="37.3" cy="48" r="1.49"/>
<circle cx="44.7" cy="42.6" r="3.6"/>
<circle cx="44.7" cy="42.6" r="3.2"/>
<circle cx="44.7" cy="42.6" r="3.8"/>
<circle cx="50.6" cy="47.4" r=".7"/>
<circle cx="53.7" cy="42.6" r="1"/>
<circle cx="188.7" cy="42.6" r="9"/>
<circle cx="188.7" cy="42.5" r="1.7"/>
<circle cx="188.7" cy="42.5" r=".7"/>
</g>
<path d="M70.7 93.9h86.6" fill="none" stroke="#000" stroke-width=".25" stroke-dasharray="1.3 .6" stroke-dashoffset=".2"/>
<g fill="none" stroke="#c0c0c0" stroke-width=".2">
<path d="M128.8 79.1v24M68.3 159.7h50.3M93.7 153.3v44.9M118.6 153.3v49.9M118.6 157.2h34.9M153.5 153.3v49.9M153.5 158.1h43.1M172.5 153.3v28.6M184.4 153.3v28.6M196.6 153.3v49.9M266.7 153.3h-198.4v49.9M68.3 178.7h50.3"/>
<path d="M68.3 172.4h50.3M68.3 166h50.3M68.3 180h-41.6v23.2M118.6 177.7h35M153.5 167.6h43.1M153.5 162.8h43.1M153.5 172.4h43.1M153.5 177.1h43.1M196.6 162.7h70.1M68.3 198.2h85.2M68.3 191.4l85.2 .1M68.3 185.1h50.3"/>
<path d="M118.6 184.6h35M153.6 181.9h43M196.6 197.8h70.1M196.6 184.9h70.1M206.7 184.9v12.9M217.5 197.8v5.4M242.2 197.8v5.4M252.2 184.9v12.9"/>
</g>
<path d="M139.7 3.2v9.5M3.1 107.9h9.6M266.7 107.9h9.5M139.7 203.2v9.6" fill="none" stroke="#c0c0c0" stroke-width=".25"/>
<path d="M12.7 12.7h254v190.5h-254z" fill="none" stroke="#c0c0c0" stroke-width=".5"/>
<path d="M70.7 81.2l1 6.4h-2zM157.3 81.2l1 6.4h-2z" fill="#000"/>
<g font-size="8.5">
<text x="192.6" y="195.4">motor-encoder-fig</text>
<text x="198.9" y="195.5">A</text>
</g>
<g font-size="8.1">
<text x="67.6" y="8.9">2</text>
<text x="207.3" y="8.9">1</text>
<text x="4.4" y="56.1">B</text>
<text x="270.4" y="56.1">B</text>
<text x="3.7" y="164.1">A</text>
<text x="269.7" y="164.1">A</text>
<text x="67.6" y="212.4">2</text>
<text x="207.3" y="212.4">1</text>
</g>
<g font-size="4.2">
<text x="69.2" y="79.2">A</text>
<text x="155.8" y="79.2">A</text>
<text x="104.5" y="110.2">VIEW A-A</text>
</g>
<g font-size="3.4">
<text x="197.8" y="166">TITLE:</text>
<text x="198.7" y="188.1">SIZE</text>
<text x="207.5" y="188.1">DWG. NO.</text>
<text x="256.5" y="188.2">REV</text>
<text x="198.8" y="201.7">SCALE: 2:1</text>
<text x="217.7" y="201.8">WEIGHT:</text>
<text x="244.5" y="201.7">SHEET 1 OF 1</text>
</g>
<text font-size="3" x="14" y="213.5">SOLIDWORKS Educational Product. For Instructional Use Only.</text>
<text font-size="2.4" x="119.8" y="156.2">UNLESS OTHERWISE SPECIFIED:</text>
<g font-size="2.2">
<text x="119.5" y="161.8">DIMENSIONS ARE IN INCHES</text>
<text x="154.8" y="161.4">DRAWN</text>
<text x="175.4" y="156.6">NAME</text>
<text x="187.9" y="156.7">DATE</text>
<text x="119.5" y="164.4">TOLERANCES:</text>
<text x="119.5" y="167.1">FRACTIONAL</text>
<text x="154.9" y="166.3">CHECKED</text>
<text x="119.5" y="169.7">ANGULAR: MACH</text>
<text x="119.5" y="172.4">TWO PLACE DECIMAL</text>
<text x="142.5" y="169.7">BEND</text>
<text x="154.8" y="171">ENG APPR.</text>
<text x="119.5" y="175">THREE PLACE DECIMAL</text>
<text x="154.9" y="175.7">MFG APPR.</text>
<text x="154.9" y="180.4">Q.A.</text>
<text x="154.9" y="184.6">COMMENTS:</text>
</g>
<g font-size="2.1">
<text x="75.5" y="195.7">NEXT ASSY</text>
<text x="100.9" y="195.7">USED ON</text>
<text x="86.9" y="201.5">APPLICATION</text>
<text x="123.1" y="201.6">DO NOT SCALE DRAWING</text>
</g>
<g font-size="2">
<text x="31.5" y="182.9">PROPRIETARY AND CONFIDENTIAL</text>
<text x="119.2" y="180.6">INTERPRET GEOMETRIC</text>
<text x="119.2" y="183.1">TOLERANCING PER:</text>
<text x="27.8" y="186.5">THE INFORMATION CONTAINED IN THIS</text>
<text x="27.8" y="189">DRAWING IS THE SOLE PROPERTY OF</text>
<text x="27.8" y="191.6">&lt;INSERT COMPANY NAME HERE&gt;. ANY</text>
<text x="119.1" y="186.7">MATERIAL</text>
<text x="27.8" y="194.1">REPRODUCTION IN PART OR AS A WHOLE</text>
<text x="27.8" y="196.6">WITHOUT THE WRITTEN PERMISSION OF</text>
<text x="119.1" y="193.5">FINISH</text>
<text x="27.8" y="199.1">&lt;INSERT COMPANY NAME HERE&gt; IS</text>
<text x="27.8" y="201.7">PROHIBITED.</text>
</g>
</svg>
